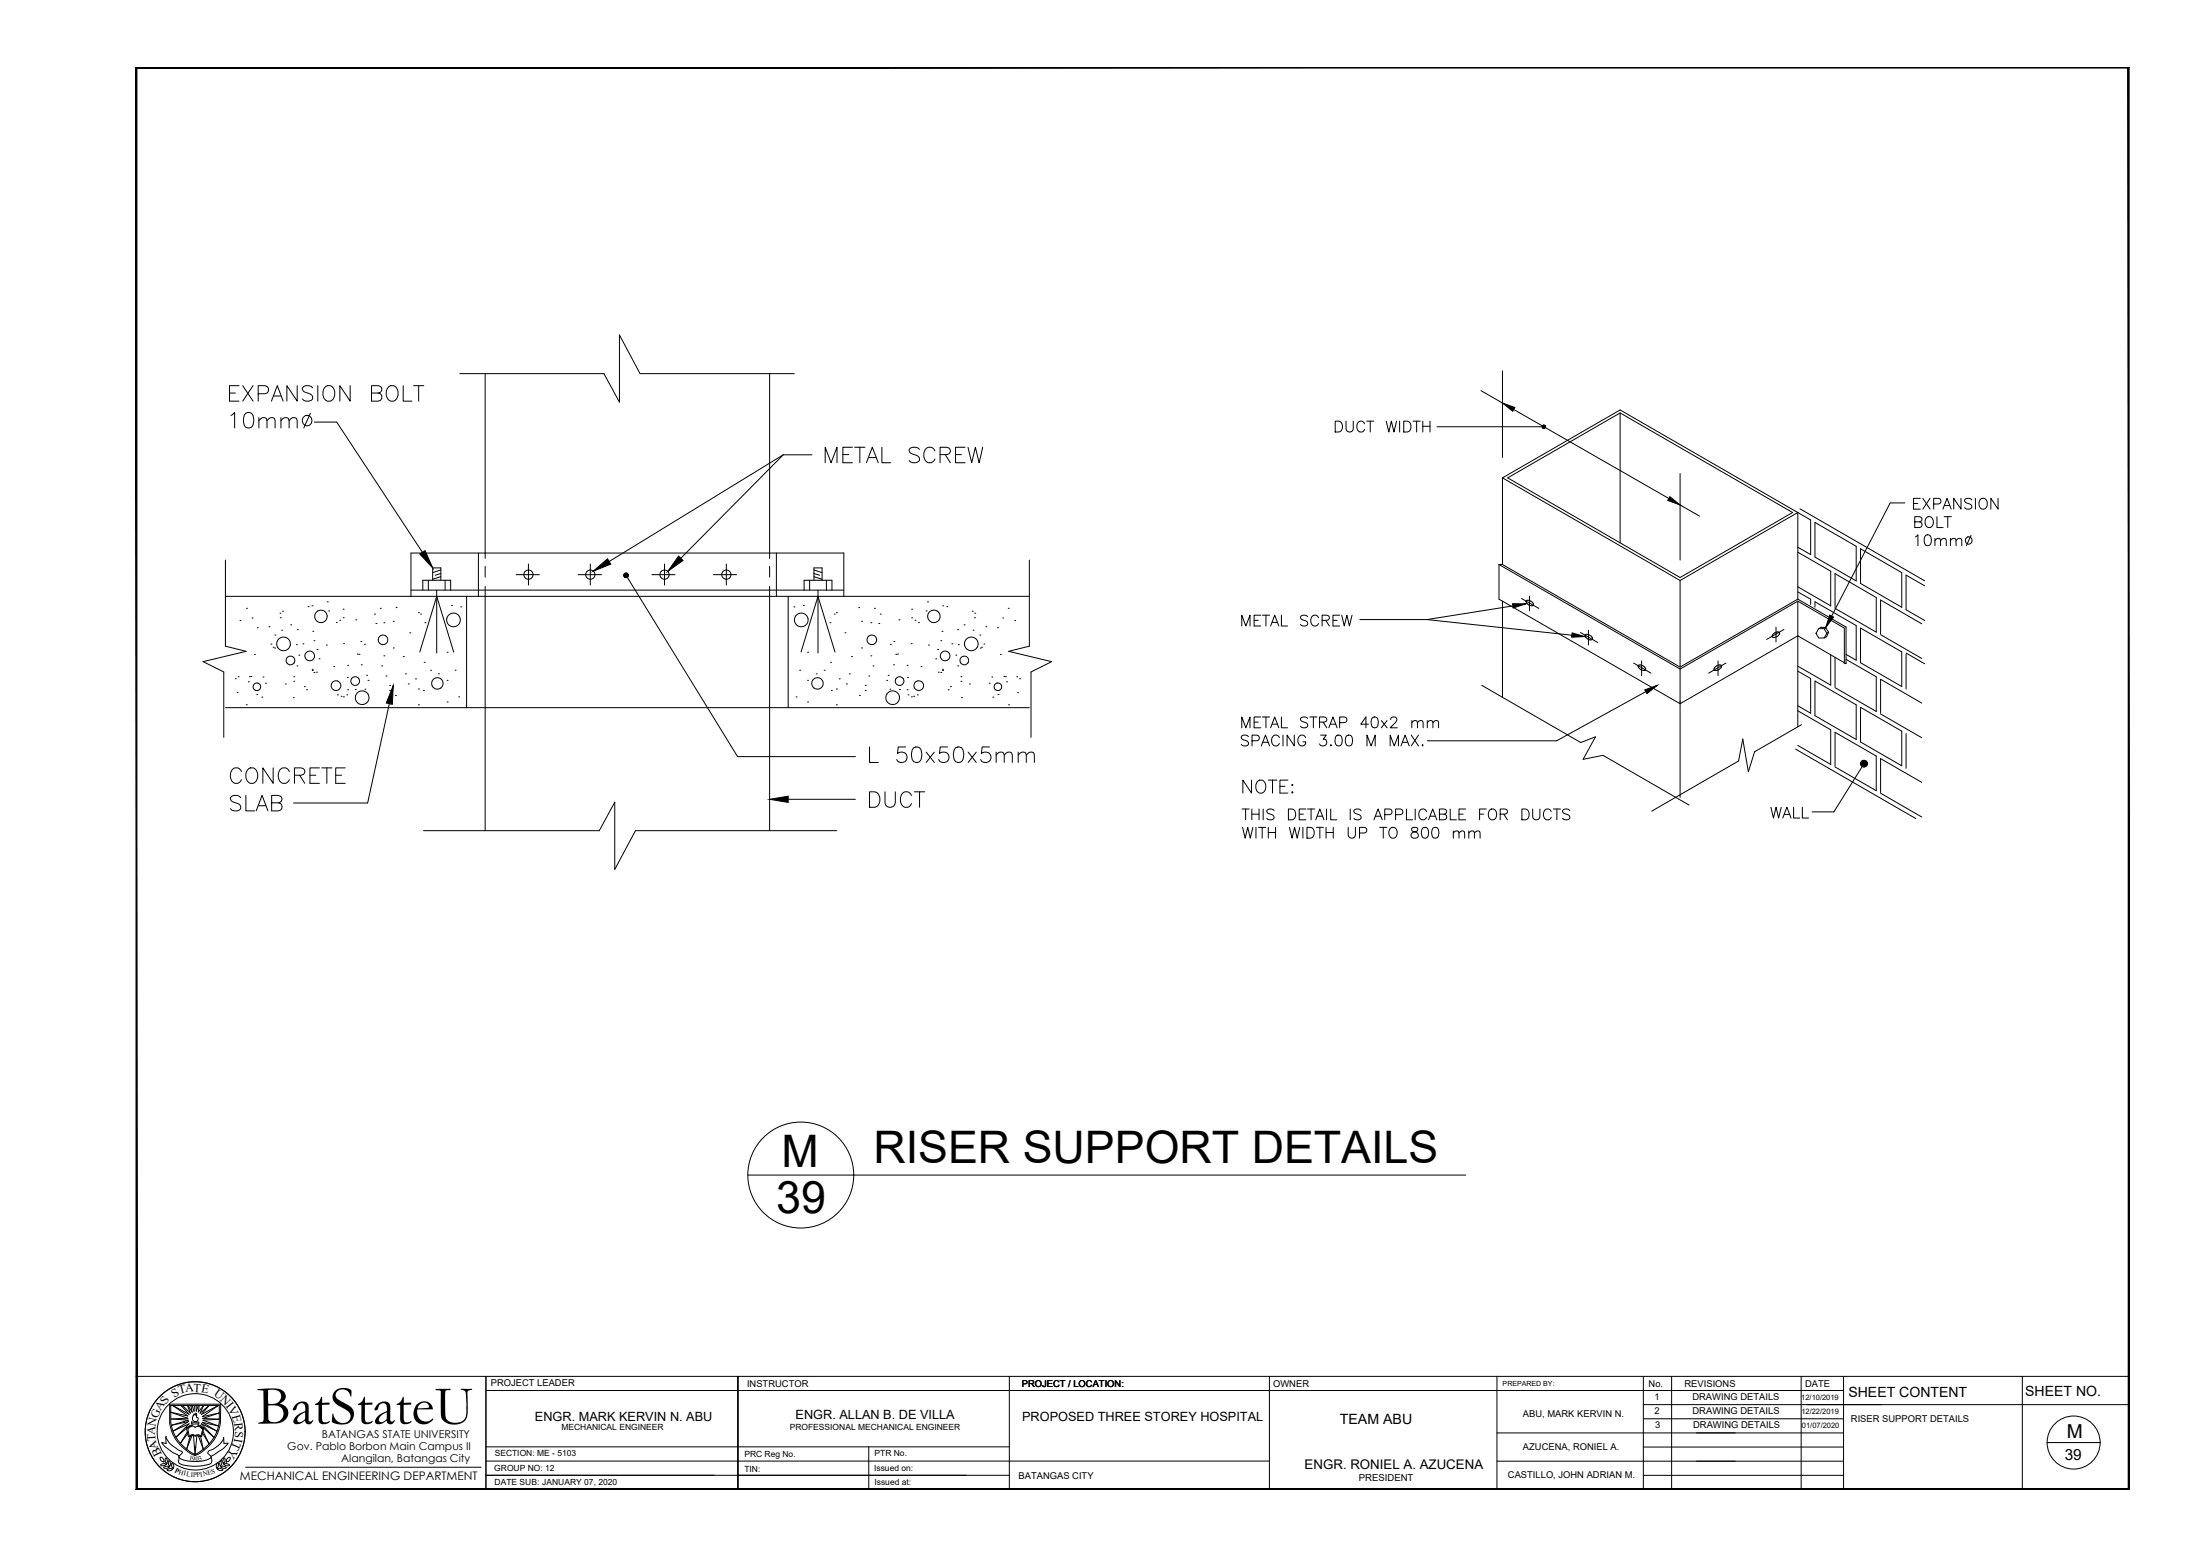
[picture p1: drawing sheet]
<svg xmlns="http://www.w3.org/2000/svg" width="420mm" height="297mm" viewBox="0 0 420 297" stroke-linecap="round" stroke-linejoin="round" font-family="sans-serif">
<!-- layer: 0 -->
<g fill="none" stroke="#000" stroke-width=".19">
<path d="M87.8 71.3h27.5l3 5.5v-12.9l3.9 7.4h29.5M92.7 71.3v35.3M147 71.3v35.3M282.8 74.6l41.8 23.9M286.9 70.8v16.5M309.4 78.8v24.8M60 80.6h4.3l17.7 26.8M149.6 86.8h5.5M149.6 86.8l-21.2 21.4M149.6 86.8l-35.3 21.6M274.4 81.5h20.4M286.9 91.2l22.5-12.9 36.4 21v6.6l-2.5-1.4"/>
<path d="M286.9 91.2v16.6M286.9 91.2l34 19.6M287.9 91.2l21.5-12.4 32.9 19-21.4 12.4zM320.9 90.4v16.5M343.8 97.1l23.8 13.8M346.6 99.7l7.9 4.6v6.6l-7.9-4.6zM363.8 96h-2.8l-12.3 23.8M43.1 113.8h153.5M43.1 106.9v16.5l3.9 .9-8.2 2 3.9 2v12.5M45.8 118.5h.1M47.1 116.1h.1M48.1 118h.1"/>
<path d="M49.1 119.8h.1M51.4 119.7h.1M53.5 117.1h.1M53.5 117.9h.1M54 116.7h.1M55.5 119.3h.1M58.8 115.8h.1M59.6 115.7h.1M62.5 114.9h.1M62.8 116.6h.1M64.2 118.8h.1M64.9 118.4h.1"/>
<path d="M65.5 117.9h.1M65.5 116.3h.1M68 118.3h.1M71.5 117.2h.1M71.8 119h.1M72.6 116.1h.1M73.3 118.9h.1M75.1 118.6h.1M75.6 116h.1M78.5 113.8v-8.2h82.7v8.2M78.5 112.7h82.7M79.9 117h.1"/>
<path d="M80.3 117.2h.1M80.8 112.7v-1.9h5.3v1.9M81.1 118.9h.1M81.8 110.8v1.9M82.6 110.8v-2.4h1.6v2.4M83.4 112.7v11.9M84.2 108.8l-1.6 .5M84.2 109.5l-1.1 .3M84.2 110.1l-1.6 .5M85 110.8v1.9M86.2 115.6h.1M88 115.9h.1"/>
<path d="M89.1 113.8v21.3M91.4 105.6v8.2M92.7 108.1v2.1M92.7 112v46.6M98.6 109.7h4.4M100.9 107.7v4M110.4 109.7h4.5M112.7 107.7v4M119.6 109.8l21.3 34.6h22.5M124.5 109.7h4.4M126.9 107.7v4M136.2 109.7h4.5"/>
<path d="M138.7 107.7v4M147 108.1v2.1M147 112v46.6M148.3 105.6v8.2M150.5 113.8v21.3M151.6 115.9h.1M153.4 115.6h.1M154.6 110.8v1.9M155.4 110.8v-2.4h1.6v2.4M155.4 110.1l1.6 .5M155.4 109.5l1.1 .3M155.4 108.8l1.6 .5"/>
<path d="M156.2 112.7v11.9M157.8 110.8v1.9M158.5 118.9h.1M158.9 112.7v-1.9h-5.3v1.9M159.3 117.2h.1M159.7 117h.1M164 116h.1M164.5 118.6h.1M166.3 118.9h.1M167 116.1h.1M167.8 119h.1M168.1 117.2h.1"/>
<path d="M171.7 118.3h.1M174.1 116.3h.1M174.1 117.9h.1M174.8 118.4h.1M175.4 118.8h.1M176.9 116.6h.1M177.1 114.9h.1M180.1 115.7h.1M180.8 115.8h.1M184.1 119.3h.1M185.7 116.7h.1M186.1 117.9h.1"/>
<path d="M186.2 117.1h.1M188.3 119.7h.1M190.5 119.8h.1M191.5 118h.1M192.6 116.1h.1M193.8 118.5h.1M196.6 106.9v16.5l-4 .9 8.2 2-3.9 2v12.5M259.7 118.3h12.8M272.5 118.3l30.2 3.2M286.3 107.8v6.6l34.6 19.9 22.4-12.9 9.3 5.3v-7l-9.3-5.3M286.3 107.8h.6M286.3 107.8l34.6 19.9"/>
<path d="M286.9 114.8v18.3M286.9 107.8l34 19.5M290.6 114.2l3.3 1.9M291.4 115.3l-18.9 3M291.7 115.3l.6 .3h.4M292.1 113.8v2.8M292.8 115.2l-.2-.2a.8 .8 0 0 0-1.2-.2l.3 .5M292.8 115.2l.1 .3-.2 .1M320.9 110.8v16.5M320.9 110.8l22.4-13v16.6M339.2 119.7v2.8M343.3 113l2.5 1.4v1"/>
<path d="M343.3 105.4l6.3 3.6v6.7l-6.3-3.7M343.3 114.8l8.9 5.1v6.8M343.3 114.8v24M343.3 114.8l-22.4 12.9M343.3 114.4l-22.4 12.9M346.6 115.9v-1l7.9 4.5v6.6l-1.9-1.1M348.7 119.8l.5 .9M348.7 119.8l-.3 .2M348.7 119.8l-.9-.1-.5 .3M350.5 116v-6.5l7.8 4.6v6.6l-7.8-4.6M355.3 104.8l7.9 4.5v6.6l-7.9-4.5zM355.3 119.9l7.9 4.5v6.7l-7.9-4.6z"/>
<path d="M365.8 102.5l.5-.4v2.1M367 119.1l-7.8-4.6v6.5M367.6 111.8l-3.6-2v6.6l3.6 2M367.8 102.2a.66 .66 0 0 1 1 .3 1.7 1.7 0 0 1-.2 1.6 .66 .66 0 0 1-1-.3 1.7 1.7 0 0 1 .2-1.6zM369.5 103.2l.5-.4 .5 .1 .1 1.3M369.5 102.8v1.4M370.6 103.2l.5-.4 .5 .1 .1 1.3M372.5 103.2l.5-.4 .5 .1 .1 1.3M372.5 102.8v1.4M373.6 103.2l.5-.4 .5 .1 .1 1.3M376.4 102.2l-.9 2M43.1 135.1h153.5"/>
<path d="M44.9 129.6h.1M45.3 132.2h.1M45.5 129.2h.1M47 134.5h.1M47.4 130.2h.1M47.6 129.2h.1M47.9 129.1h.1M48.6 124.9h.1M49 132.6h.1M50 133.1h.1M50.2 129.2h.1M50.7 130.4h.1"/>
<path d="M51.7 123h.1M52.2 123.6h.1M52.4 123.7h.1M52.5 121.2h.1M53.8 120.3h.1M54.5 130.6h.1M56 133.2h.1M56.1 130.1h.1M56.1 129.2h.1M56.6 123.1h.1M56.7 127.1h.1M56.8 120.2h.1"/>
<path d="M57.1 125.1h.1M57.8 122.9h.1M58.1 131.1h.1M58.5 131.7h.1M59.6 127.8h.1M59.6 128h.1M59.7 120.5h.1M60 128.4h.1M60 122.3h.1M60.4 128.3h.1M60.5 124h.1M60.9 125.8h.1"/>
<path d="M62.3 123.1h.1M63.7 127.2h.1M64.4 132.6h.1M65.2 132.9h.1M65.6 133h.1M65.6 122.9h.1M66.2 132.6h.1M66.3 129.3h.1M66.4 127h.1M66.4 131.7h.1M67.8 131.6h.1M68.2 124.9h.1"/>
<path d="M68.6 124.9h.1M68.9 122.5h.1M69 126.9h.1M69.6 123h.1M69.7 131.6h.1M70 128.9h.1M70.3 129.9h.1M72.9 127.1h.1M73.3 125.2h.1M73.7 129h.1M74.4 130.8h.1M74.4 131.8h.1"/>
<path d="M75.1 123.7h.1M75.1 130.9l-4.9 22.4h-14.2M75.5 132.8h.1M77 125.3h.1M77.4 128.6h.1M78 130.6h.1M78.3 120.8h.1M79.4 129.6h.1M79.9 131.5h.1M79.9 134.6h.1M80.2 124.5l3.2-10.7 3.2 10.7M80.9 131.8h.1"/>
<path d="M81 126.4h.1M82.2 127.9h.1M83.7 128.6h.1M85.4 124.5h.1M85.4 134h.1M85.4 129.9h.1M86.9 127.9h.1M87.6 133h.1M152 133h.1M152.7 127.9h.1M153 124.5l3.2-10.7 3.3 10.7M154.2 124.5h.1"/>
<path d="M154.2 129.9h.1M154.2 134h.1M155.9 128.6h.1M157.4 127.9h.1M158.6 126.4h.1M158.8 131.8h.1M159.7 134.6h.1M159.7 131.5h.1M160.3 129.6h.1M161.4 120.8h.1M161.6 130.6h.1M162.2 128.6h.1"/>
<path d="M162.6 125.3h.1M164.1 132.8h.1M164.5 123.7h.1M165.2 131.8h.1M165.2 130.8h.1M165.9 129h.1M166.3 125.2h.1M166.7 127.1h.1M169.3 129.9h.1M169.6 128.9h.1M169.9 131.6h.1M170 123h.1"/>
<path d="M170.6 126.9h.1M170.7 122.5h.1M171.1 124.9h.1M171.4 124.9h.1M171.8 131.6h.1M173.2 127h.1M173.2 131.7h.1M173.3 129.3h.1M173.4 132.6h.1M174 122.9h.1M174.1 133h.1M174.5 132.9h.1"/>
<path d="M175.2 132.6h.1M175.9 127.2h.1M177.3 123.1h.1M178.7 125.8h.1M179.1 124h.1M179.2 128.3h.1M179.7 122.3h.1M179.7 128.4h.1M179.9 120.5h.1M180 128h.1M180 127.8h.1M181.1 131.7h.1"/>
<path d="M181.5 131.1h.1M181.8 122.9h.1M182.5 125.1h.1M182.9 120.2h.1M182.9 127.1h.1M183 123.1h.1M183.5 129.2h.1M183.5 130.1h.1M183.6 133.2h.1M185.1 130.6h.1M185.8 120.3h.1M187.1 121.2h.1"/>
<path d="M187.2 123.7h.1M187.5 123.6h.1M187.9 123h.1M188.9 130.4h.1M189.4 129.2h.1M189.6 133.1h.1M190.6 132.6h.1M191.1 124.9h.1M191.7 129.1h.1M192 129.2h.1M192.2 130.2h.1M192.6 134.5h.1"/>
<path d="M194.2 129.2h.1M194.3 132.2h.1M194.7 129.6h.1M283 130.8l18.9 10.9 2.8-1-2.4 4.3 3.8-.8 16.5 9.5M301.8 120.8l3.3 1.9M303.4 120.3v2.8M304.1 121.7a.35 .35 0 0 1-.1 .5 .35 .35 0 0 1-.5-.1 .81 .81 0 0 1-.7-.9h.7l.6 .5M312 126.6l3.3 1.9M312.9 127a.95 .95 0 0 1 1.3 .9 .95 .95 0 0 1-1.3-.9zM313.5 126.1v2.9M316.5 130.8l-19.2 10.6h-24.7M320.9 127.7v24.5"/>
<path d="M327.5 127.4l.4-.3a.48 .48 0 0 1 .5-.2 .48 .48 0 0 1 .4 .4l-.5 .5a.53 .53 0 0 1-1-.1zM328.1 126.1v2.9M329.6 126.6l-3.3 1.9M339.3 120.7l-.8 .5M339.5 120.6l-.2 .1M339.5 120.6a.35 .35 0 0 1 .4 .3 .35 .35 0 0 1-.3 .4l-.1 .1a.62 .62 0 0 1-1.1 0l.1-.2M340.7 120.2l-3.3 1.9M343.3 128.1l2.5 1.4v6.7l-2.5-1.5M343.3 135.7l6.3 3.6v6.6l-6.3-3.6M344.1 138.3l-9 5.2-1.2 3.8-1.1-6.2-.8 4.2-16.6 9.6M346.6 130l7.9 4.6v6.6l-7.9-4.6zM347.3 120h1.1l.5 .9-.5 .9h-1.1l-.5-.9z"/>
<path d="M349.2 120.7l-.4 .8-.4 .3M349.2 120.7l-.3 .2M349.6 125v5.8l-6.3-3.6M350.5 125.5v5.6M352.6 125.9l5.7 3.3v6.6l-7.8-4.5M355.3 135l7.9 4.6v6.6l-7.9-4.6zM359.2 136.3l7.8 4.5M359.2 121.2l7.8 4.5M364 124.7l3.6 2M364 124.9v6.6M367 134.2l-7.8-4.5v6.5M80.9 158.6h33.5l3-5.5v12.9l4-7.4h38.4"/>
<path d="M148.2 152.6h15.2M237.9 154.4v2.1M239.1 154.4v2.1M240.5 154.4v2.1M241.2 154.4v2.1M243.3 154.7a.77 .77 0 0 0-.7-.3 .77 .77 0 0 0-.7 .5l.2 .3 .8 .3a.51 .51 0 0 1 .2 .9 .96 .96 0 0 1-1.2-.2M246.1 154.4h.7a1.1 1.1 0 0 1 .7 1.1 1.1 1.1 0 0 1-.7 1h-.7zM249.4 154.4h-1.3v2.1M249.7 154.4h1.4M250.4 154.4v2.1M251.3 156.5l.8-2.1 .8 2.1M253.3 154.4v2.1"/>
<path d="M254.1 154.4v2.1h1.2M257.9 154.4v2.1M259.9 154.7a.78 .78 0 0 0-.7-.3 .78 .78 0 0 0-.6 .5l.2 .3 .7 .3a.51 .51 0 0 1 .4 .4 .51 .51 0 0 1-.2 .5 .98 .98 0 0 1-1.1-.2M262.4 156.5l.8-2.1 .8 2.1M264.5 155.5h.9a.54 .54 0 0 0 .5-.5 .54 .54 0 0 0-.5-.6h-.9v2.1M266.5 155.5h.9a.54 .54 0 0 0 .5-.5 .54 .54 0 0 0-.5-.6h-.9v2.1M268.6 154.4v2.1h1.2M270.3 154.4v2.1M272.4 154.9a.76 .76 0 0 0-.8-.5 .76 .76 0 0 0-.6 .8 .9 .9 0 0 0 .2 1 .9 .9 0 0 0 .9 .2l.3-.4M272.8 156.5l.8-2.1 .8 2.1M274.9 155.4l1.2-.1a.48 .48 0 0 0 0-.8l-1.2-.1v2.1M277 154.4v2.1h1.2"/>
<path d="M279.9 154.4h-1.3v2.1M283.9 154.4h-1.3v2.1M284.6 154.5a.96 .96 0 0 1 1.1 .4 .96 .96 0 0 1 0 1.1 .76 .76 0 0 1-.8 .5 .76 .76 0 0 1-.7-.8 1.27 1.27 0 0 1 .4-1.2zM286.5 155.4l1.2-.1a.49 .49 0 0 0 0-.8l-1.2-.1v2.1M287.2 155.4l.7 1.1M290.7 154.4h.6a1.1 1.1 0 0 1 .8 1.1 1.1 1.1 0 0 1-.8 1h-.6zM292.7 154.4v1.5a.7 .7 0 0 0 .7 .6 .7 .7 0 0 0 .7-.6v-1.5M296.3 154.9a.76 .76 0 0 0-.9-.5 .76 .76 0 0 0-.6 .8 .9 .9 0 0 0 .2 1 .9 .9 0 0 0 1 .2l.3-.4M296.7 154.4h1.3M297.3 154.4v2.1M299.8 154.7a.78 .78 0 0 0-.8-.3 .78 .78 0 0 0-.6 .5l.2 .3 .8 .3a.51 .51 0 0 1 .4 .4 .51 .51 0 0 1-.2 .5 .98 .98 0 0 1-1.2-.2M342.9 143l23 13.3"/>
<path d="M350.5 146.3v-6.5l7.8 4.5v6.6l-7.8-4.5M356 145.8l-5.8 9.2h-4.1M359.2 151.4l7.8 4.6M364 140.1v6.6M367 149.4l-7.8-4.6v6.5M142.8 224.3h137.1"/>
<circle cx="61.3" cy="117.7" r="1.19"/>
<circle cx="86.6" cy="118.3" r="1.31"/>
<circle cx="100.9" cy="109.7" r=".88"/>
<circle cx="112.7" cy="109.7" r=".88"/>
<circle cx="126.9" cy="109.7" r=".88"/>
<circle cx="138.7" cy="109.7" r=".88"/>
<circle cx="153" cy="118.3" r="1.31"/>
<circle cx="178.4" cy="117.7" r="1.19"/>
<circle cx="376" cy="103.2" r=".68"/>
<circle cx="49.1" cy="131.1" r=".72"/>
<circle cx="54.1" cy="122.9" r="1.31"/>
<circle cx="55.5" cy="126.1" r=".83"/>
<circle cx="59.1" cy="125.2" r=".93"/>
<circle cx="64.2" cy="130.9" r=".93"/>
<circle cx="67.8" cy="130" r=".83"/>
<circle cx="69.2" cy="133.2" r="1.31"/>
<circle cx="73.1" cy="122.1" r=".92"/>
<circle cx="83.5" cy="130.5" r="1.1"/>
<circle cx="156.1" cy="130.5" r="1.1"/>
<circle cx="166.5" cy="122.1" r=".92"/>
<circle cx="170.5" cy="133.2" r="1.31"/>
<circle cx="171.8" cy="130" r=".83"/>
<circle cx="175.5" cy="130.9" r=".93"/>
<circle cx="180.5" cy="125.2" r=".93"/>
<circle cx="184.2" cy="126.1" r=".83"/>
<circle cx="185.5" cy="122.9" r="1.31"/>
<circle cx="190.6" cy="131.1" r=".72"/>
<circle cx="152.9" cy="224.3" r="10.1"/>
</g>
<g fill="#000" stroke="#000" stroke-width=".19">
<path d="M286.9 76.9l2.4 .9-.4 .7zM294.8 81.5h.3v.1zM318.9 94.8l2 1.6-2.4-.9zM80.2 105.8l1-.7 1.4 3.3zM113.3 109l2.7-2.3 .6 1zM129.6 106.1l.9 .9-3 2.1zM288.9 115.2l2.5 .1-2.4 .8zM349.4 117.4l.8 .4-1.5 2zM75.1 130.9l-.2 3.6-1.1-.3zM300.2 120.8l2.5 .7-2.5 .1zM314.1 131.7l2.4-.9-2 1.6zM147 152.6l3.5-.6v1.2z"/>
<path d="M294.6 81.6v.1l.2-.2zM294.8 81.5l-.1 .2h-.1zM294.8 81.5l-.1 .2 .1 .1z"/>
<path d="M294.6 81.3v.1l.2 .1zM294.6 81.4l.2 .1h-.2zM294.6 81.5v.1l.2-.1z"/>
<path d="M294.8 81.5v.3l.1-.1zM294.8 81.5l.2 .2h-.1zM294.8 81.5l.2 .2 .1-.1z"/>
<path d="M294.8 81.2v.3l.1-.3zM294.7 81.2h.1v.3zM294.6 81.3l.2 .2-.1-.3z"/>
<path d="M294.8 81.5h.3v-.1zM294.8 81.5l.2-.2 .1 .1zM294.9 81.2l-.1 .3 .2-.2z"/>
<path d="M119.2 109.7l-.1 .1h.5zM119.1 109.8h.5l-.4 .2zM119.2 110v.1l.4-.3z"/>
<path d="M119.2 110.1l.1 .1 .3-.4zM119.6 109.8l-.2 .4h-.1zM119.6 109.8l-.2 .4h.2z"/>
<path d="M119.3 109.5l.3 .3-.2-.4zM119.2 109.6l.1-.1 .3 .3zM119.2 109.6v.1l.4 .1z"/>
<path d="M119.6 109.8v.4h.1zM119.6 109.8l.2 .4h-.1zM119.6 109.8l.2 .4 .1-.1z"/>
<path d="M119.7 109.4l-.1 .4 .2-.3zM119.6 109.4h.1l-.1 .4zM119.4 109.4l.2 .4v-.4z"/>
<path d="M119.6 109.8l.3 .3 .1-.1zM119.6 109.8h.4v.2z"/>
<path d="M119.6 109.8h.4v-.1zM119.6 109.8l.3-.2 .1 .1zM119.8 109.5l-.2 .3 .3-.2z"/>
<path d="M355.4 145.8v.1l.6-.1zM355.4 145.9l.6-.1-.5 .3zM355.5 146.1v.1l.5-.4z"/>
<path d="M355.5 145.3v.2l.5 .3zM355.5 145.5l.5 .3-.6-.2zM355.4 145.6v.2h.6z"/>
<path d="M355.5 146.2l.2 .1 .3-.5zM356 145.8l-.2 .6-.1-.1zM356 145.8l-.2 .6h.2z"/>
<path d="M355.8 145.2l.2 .6v-.6zM355.7 145.2h.1l.2 .6zM355.5 145.3l.5 .5-.3-.6z"/>
<path d="M356 145.8v.6h.2zM356 145.8l.3 .5-.1 .1zM356 145.8l.3 .5 .1-.1z"/>
<path d="M356.3 145.2l-.3 .6 .4-.5zM356.2 145.2h.1l-.3 .6zM356 145.2v.6l.2-.6z"/>
<path d="M356 145.8l.4 .4 .1-.1zM356 145.8l.6 .1-.1 .2zM356 145.8l.6 .1v-.1z"/>
<path d="M356 145.8h.6v-.2zM356 145.8l.5-.3 .1 .1zM356.4 145.3l-.4 .5 .5-.3z"/>
</g>
<!-- layer: template -->
<path d="M26 284.3h380.6l-.2-.1zM26 284.3l.2-.1h380.2zM26 12.8v271.5l.2-.1zM26 12.8l.2 .2v271.2zM26 12.8l.2 .2 380.4-.2zM26.2 13l380.4-.2-.2 .2zM406.6 12.8l-.2 .2 .2 271.3zM406.4 13l.2 271.3-.2-.1z" fill="#000" stroke="#000" stroke-width=".19"/>
<g fill="none" stroke="#000" stroke-width=".19">
<path d="M26 262.7h380.6M31.2 279l.1 .1a.61 .61 0 0 0-.7-.8v.1a.7 .7 0 0 0 .7 .7M31.7 274.4v1.2l-.8-.2M31.7 279.5a.58 .58 0 0 1-1 .1l.1-.1a.7 .7 0 0 1 .9 .1M31.7 274.3v.1l.3 .5a6.5 6.5 0 0 0 2.4 2.1 .37 .37 0 0 1 .4 .2 .37 .37 0 0 1-.3 .5l-.2 .1a.41 .41 0 0 0-.1 .5 .41 .41 0 0 0 .5 .3 6.6 6.6 0 0 0 5.6-.4v-.2l-.3-.3a.48 .48 0 0 1-.3-.6 .48 .48 0 0 1 .6-.3 3.7 3.7 0 0 0 2.4-2.4l.1 1.1h.8a7.7 7.7 0 0 1-2.8 2.3l-.4 .2-.1 .2a.85 .85 0 0 1-.5 1.4 8.7 8.7 0 0 1-5.5-.2l-.2-.4 .1-.5a.78 .78 0 0 0-.8-1l-1.8-1.3-.7-.8h.2M31.8 274.3h-.1M31.9 279.4h-.1a.84 .84 0 0 1-.2-1 .49 .49 0 0 1 .4 .7l-.2 .3M32.4 268.1h9.8l-.1 3.6a8 8 0 0 1-4.9 6.1 8.1 8.1 0 0 1-4.8-6.1zM32.5 279.9h-.1a.82 .82 0 0 1-.2-1 .62 .62 0 0 1 .2 1M35.8 273.4l-1.3 2.1 1.3-1.8M35.8 268.3l.6 1.5-1.5-1.5-.2 .2 1.4 1.5-3.1-1.7 2.9 2-3.4-.7 3.4 1.1-3.2 .2 3.3 .2-3.3 1 3.3-.7-3 1.8 3.1-1.4-2.5 2.6 2.7-2.3M35.9 272.7l.3-.2a.72 .72 0 0 1 1.1 0 .85 .85 0 0 1 1.3 .2h.1l-.3 1.4-.4-.2-.8 .1-.4-.2-.5 .3h-.2z"/>
<path d="M35.9 268.3l.8 1.3-.2-1.2 .2-.1 .4 1.1v-1.1M36.6 271.4v.1a.32 .32 0 0 0 .1 .4 .32 .32 0 0 0 .4 0l.6-.1a.19 .19 0 0 0 .3-.1 .19 .19 0 0 0-.1-.2h-1.3M36.7 272.1v.1l-1.1 .3 .4 1.7a.37 .37 0 0 0 .6-.1l.7 .1a.75 .75 0 0 1 1 0h.2l.4-1.6-.4-.1-.4-.3-.3-.1M36.7 271.8v.4M36.7 274l-1.1 2.6 .7-2.3M37.1 277.7a8.1 8.1 0 0 0 4.8-6.1v-3.3h-9.3v3.3a8 8 0 0 0 4.8 6.1M37.1 269.9l.3 .2v-.3l.2 .4a.31 .31 0 0 0-.1 .3 .31 .31 0 0 0 .3 .2l-.2 .6-.4 .1a.77 .77 0 0 1-.2-1.3zM37.1 276.2h.3M37.1 276.3h.3M37.2 276.6h.1M37.4 276.5h-.2M37.5 268.3v1.1l.4-1.1"/>
<path d="M37.6 274.1l-.4 3.5-.2-3.5M37.8 271.8v.4M37.9 274.1l.9 2.6-.5-2.5M38 268.3l-.1 1.3 1-1.3-.7 1.5 1.7-1.5-1.4 1.7 3.2-1.7-3.1 2.1 3.3-.7-3.2 1.1 3.2 .1-3.1 .2 2.9 1.1-3.1-.7 2.8 1.7-2.9-1.4 2.4 2.6-2.7-2.4M38.8 273.3l1.1 2.3-1.2-2M41.5 279.3l.1-.1a.47 .47 0 0 1 .1 .7l-.3 .4-.1-.5zM42 279.8h.1a.7 .7 0 0 0 .1-1l-.2 .6 .1 .4M42.2 280l.5 .3a.34 .34 0 0 0 .5-.2h-.1a.7 .7 0 0 0-.9-.1M42.6 279.4l.1-.1a.7 .7 0 0 0 .1-1l-.2 .6 .1 .5M42.8 279.5l.5 .3a.34 .34 0 0 0 .5-.1v-.1a.74 .74 0 0 0-1 0M43.3 279l-.1 .1a.62 .62 0 0 1 .8-.8v.1a.75 .75 0 0 1-.8 .7M92.8 278.9h149.6"/>
<path d="M92.8 262.7v21.6M92.8 265.4h259.3M92.8 276.2h100M140.9 262.7v21.6M165.9 276.2v8.1M192.8 262.7v21.6M242.4 262.7v21.6M285.9 278.9h66.2M285.9 273.5h66.2M285.9 262.7v21.6M313.8 270.8h38.3M313.8 268.1h92.8"/>
<path d="M313.8 262.7v21.6M313.8 276.2h38.3M319.2 262.7v21.6M344 262.7v21.6M352.1 262.7v21.6M386.2 262.7v21.6M391 275.4h10.1M32.3 280l-.5 .3a.31 .31 0 0 1-.3 .1 .31 .31 0 0 1-.2-.3v-.1a.72 .72 0 0 1 1 .1M32.9 280.5a.57 .57 0 0 1-.5 .3 .57 .57 0 0 1-.5-.3h.1a.69 .69 0 0 1 .9 0M33.1 280.3h-.1a.7 .7 0 0 1 0-1l.2 .5-.1 .5M41.5 280.4a.57 .57 0 0 0 .5 .4 .57 .57 0 0 0 .5-.3 .74 .74 0 0 0-1 0M46.9 280.1h45"/>
<path d="M92.8 281.6h100M313.8 281.6h38.3"/>
<circle cx="37.3" cy="273.3" r="9.5"/>
<circle cx="37.3" cy="273.3" r="7.3"/>
<circle cx="396" cy="275.4" r="5.1"/>
</g>
<text font-size="10.6" x="49" y="271.8">BatStateU</text>
<g font-size="8.6">
<text x="166.8" y="222">RISER SUPPORT DETAILS</text>
<text x="149.3" y="222.8">M</text>
<text x="148.2" y="231.7">39</text>
</g>
<text font-size="6.6" x="42.7" y="78">EXPANSION BOLT</text>
<g font-size="6.2">
<text x="43" y="82.9">10mm%%C</text>
<text x="156.3" y="89.6">METAL SCREW</text>
<text x="164.7" y="146.8">L 50x50x5mm</text>
<text x="42.7" y="155.9">SLAB</text>
<text x="42.7" y="150.6">CONCRETE</text>
<text x="164.7" y="155.2">DUCT</text>
</g>
<text font-size="5.7" x="236" y="152.8">NOTE:</text>
<g font-size="5.3">
<text x="253.6" y="83.6">DUCT WIDTH</text>
<text x="364.1" y="98.4">EXPANSION</text>
<text x="364.4" y="102">BOLT</text>
<text x="236" y="120.6">METAL SCREW</text>
<text x="235.7" y="143.6">SPACING 3.00 M MAX.</text>
<text x="236" y="140.1">METAL STRAP 40x2 mm</text>
<text x="236" y="161.2">WITH WIDTH UP TO 800 mm</text>
<text x="336.9" y="157.3">WALL</text>
</g>
<text font-size="3.7" x="394.7" y="274.6">M</text>
<text font-size="2.9" x="394.3" y="278.6">39</text>
<g font-size="2.7">
<text x="353" y="266.7">SHEET CONTENT</text>
<text x="386.8" y="266.4">SHEET NO.</text>
<text x="255.9" y="271.9">TEAM ABU</text>
</g>
<text font-size="2.5" x="249.2" y="280.5">ENGR. RONIEL A. AZUCENA</text>
<g font-size="2.4">
<text x="102.2" y="271.2">ENGR. MARK KERVIN N. ABU</text>
<text x="151.9" y="270.9">ENGR. ALLAN B. DE VILLA</text>
<text x="195.2" y="271.3">PROPOSED THREE STOREY HOSPITAL</text>
</g>
<g font-size="2.3">
<text x="30.6" y="269.4" transform="rotate(-56 30.6 269.4)">A</text>
<text x="31.7" y="268.1" transform="rotate(-57 31.7 268.1)">S</text>
<text x="33.3" y="266.8" transform="rotate(-33 33.3 266.8)">S</text>
<text x="34.3" y="266.2" transform="rotate(-15 34.3 266.2)">T</text>
<text x="35.4" y="265.8" transform="rotate(-6 35.4 265.8)">A</text>
<text x="36.9" y="265.7" transform="rotate(3 36.9 265.7)">T</text>
<text x="38.4" y="265.8" transform="rotate(11 38.4 265.8)">E</text>
<text x="40.7" y="266.4" transform="rotate(36 40.7 266.4)">U</text>
<text x="41.9" y="267.3" transform="rotate(46 41.9 267.3)">N</text>
<text x="43.1" y="268.4" transform="rotate(52 43.1 268.4)">I</text>
<text x="43.5" y="268.9" transform="rotate(62 43.5 268.9)">V</text>
<text x="29.6" y="274" transform="rotate(-85 29.6 274)">A</text>
<text x="29.7" y="272.3" transform="rotate(-78 29.7 272.3)">N</text>
<text x="29.8" y="275.1" transform="rotate(-94 29.8 275.1)">T</text>
<text x="30.1" y="270.9" transform="rotate(-66 30.1 270.9)">G</text>
<text x="44.3" y="270.3" transform="rotate(75 44.3 270.3)">E</text>
<text x="44.7" y="275.2" transform="rotate(114 44.7 275.2)">T</text>
<text x="44.7" y="271.7" transform="rotate(84 44.7 271.7)">R</text>
<text x="44.8" y="274.5" transform="rotate(100 44.8 274.5)">I</text>
<text x="44.9" y="273.2" transform="rotate(94 44.9 273.2)">S</text>
<text x="30.3" y="276.5" transform="rotate(-110 30.3 276.5)">A</text>
<text x="31" y="277.7" transform="rotate(-115 31 277.7)">B</text>
<text x="44.1" y="276.5" transform="rotate(122 44.1 276.5)">Y</text>
<text x="45.8" y="282.6">MECHANICAL ENGINEERING DEPARTMENT</text>
</g>
<g font-size="2.1">
<text x="61.5" y="274.5">BATANGAS STATE UNIVERSITY</text>
<text x="54.9" y="276.8">Gov. Pablo Borbon Main Campus II</text>
<text x="65.2" y="279.1">Alangilan, Batangas City</text>
</g>
<g font-size="1.8">
<text x="93.7" y="264.6">PROJECT LEADER</text>
<text x="142.7" y="264.7">INSTRUCTOR</text>
<text x="195.1" y="264.7">PROJECT / LOCATION:</text>
<text x="243.2" y="264.7">OWNER</text>
<text x="314.9" y="264.7">No.</text>
<text x="316" y="267.3">1</text>
<text x="316" y="270">2</text>
<text x="321.7" y="264.7">REVISIONS</text>
<text x="323.2" y="267.4">DRAWING DETAILS</text>
<text x="323.2" y="270">DRAWING DETAILS</text>
<text x="344.7" y="264.7">DATE</text>
<text x="290.9" y="270.5">ABU, MARK KERVIN N.</text>
<text x="316.1" y="272.7">3</text>
<text x="323.4" y="272.7">DRAWING DETAILS</text>
<text x="353.5" y="271.4">RISER SUPPORT DETAILS</text>
<text x="290.9" y="276.8">AZUCENA, RONIEL A.</text>
<text x="194.5" y="282.4">BATANGAS CITY</text>
<text x="259.5" y="282.8">PRESIDENT</text>
<text x="288" y="282.1">CASTILLO, JOHN ADRIAN M.</text>
</g>
<g font-size="1.6">
<text x="107.2" y="273">MECHANICAL ENGINEER</text>
<text x="150.8" y="273">PROFESSIONAL MECHANICAL ENGINEER</text>
<text x="94.4" y="280.8">GROUP NO: 12</text>
<text x="94.5" y="278">SECTION: ME - 5103</text>
<text x="142.2" y="278.1">PRC Reg No.</text>
<text x="142.2" y="280.9">TIN:</text>
<text x="166.9" y="280.8">Issued on:</text>
<text x="167" y="278">PTR No.</text>
<text x="94.5" y="283.6">DATE SUB: JANUARY 07, 2020</text>
<text x="167" y="283.6">Issued at:</text>
</g>
<g font-size="1.4">
<text x="344" y="267.3">12/10/2019</text>
<text x="344" y="269.9">12/22/2019</text>
<text x="344.1" y="272.7">01/07/2020</text>
</g>
<g font-size="1.3">
<text x="287" y="264.6">PREPARED BY:</text>
<text x="33.3" y="280.9" transform="rotate(28 33.3 280.9)">P</text>
<text x="34" y="281.3" transform="rotate(18 34 281.3)">H</text>
<text x="35" y="281.6" transform="rotate(10 35 281.6)">I</text>
<text x="35.6" y="281.7" transform="rotate(9 35.6 281.7)">L</text>
<text x="36.1" y="278.7" transform="rotate(9 36.1 278.7)">1</text>
<text x="36.4" y="281.9" transform="rotate(1 36.4 281.9)">I</text>
<text x="36.7" y="278.8">90</text>
<text x="36.9" y="281.9">P</text>
<text x="37.6" y="281.9" transform="rotate(-8 37.6 281.9)">PI</text>
<text x="38" y="278.8" transform="rotate(-15 38 278.8)">3</text>
<text x="38.8" y="281.8" transform="rotate(-13 38.8 281.8)">N</text>
<text x="39.8" y="281.6" transform="rotate(-14 39.8 281.6)">ES</text>
</g>
</svg>
